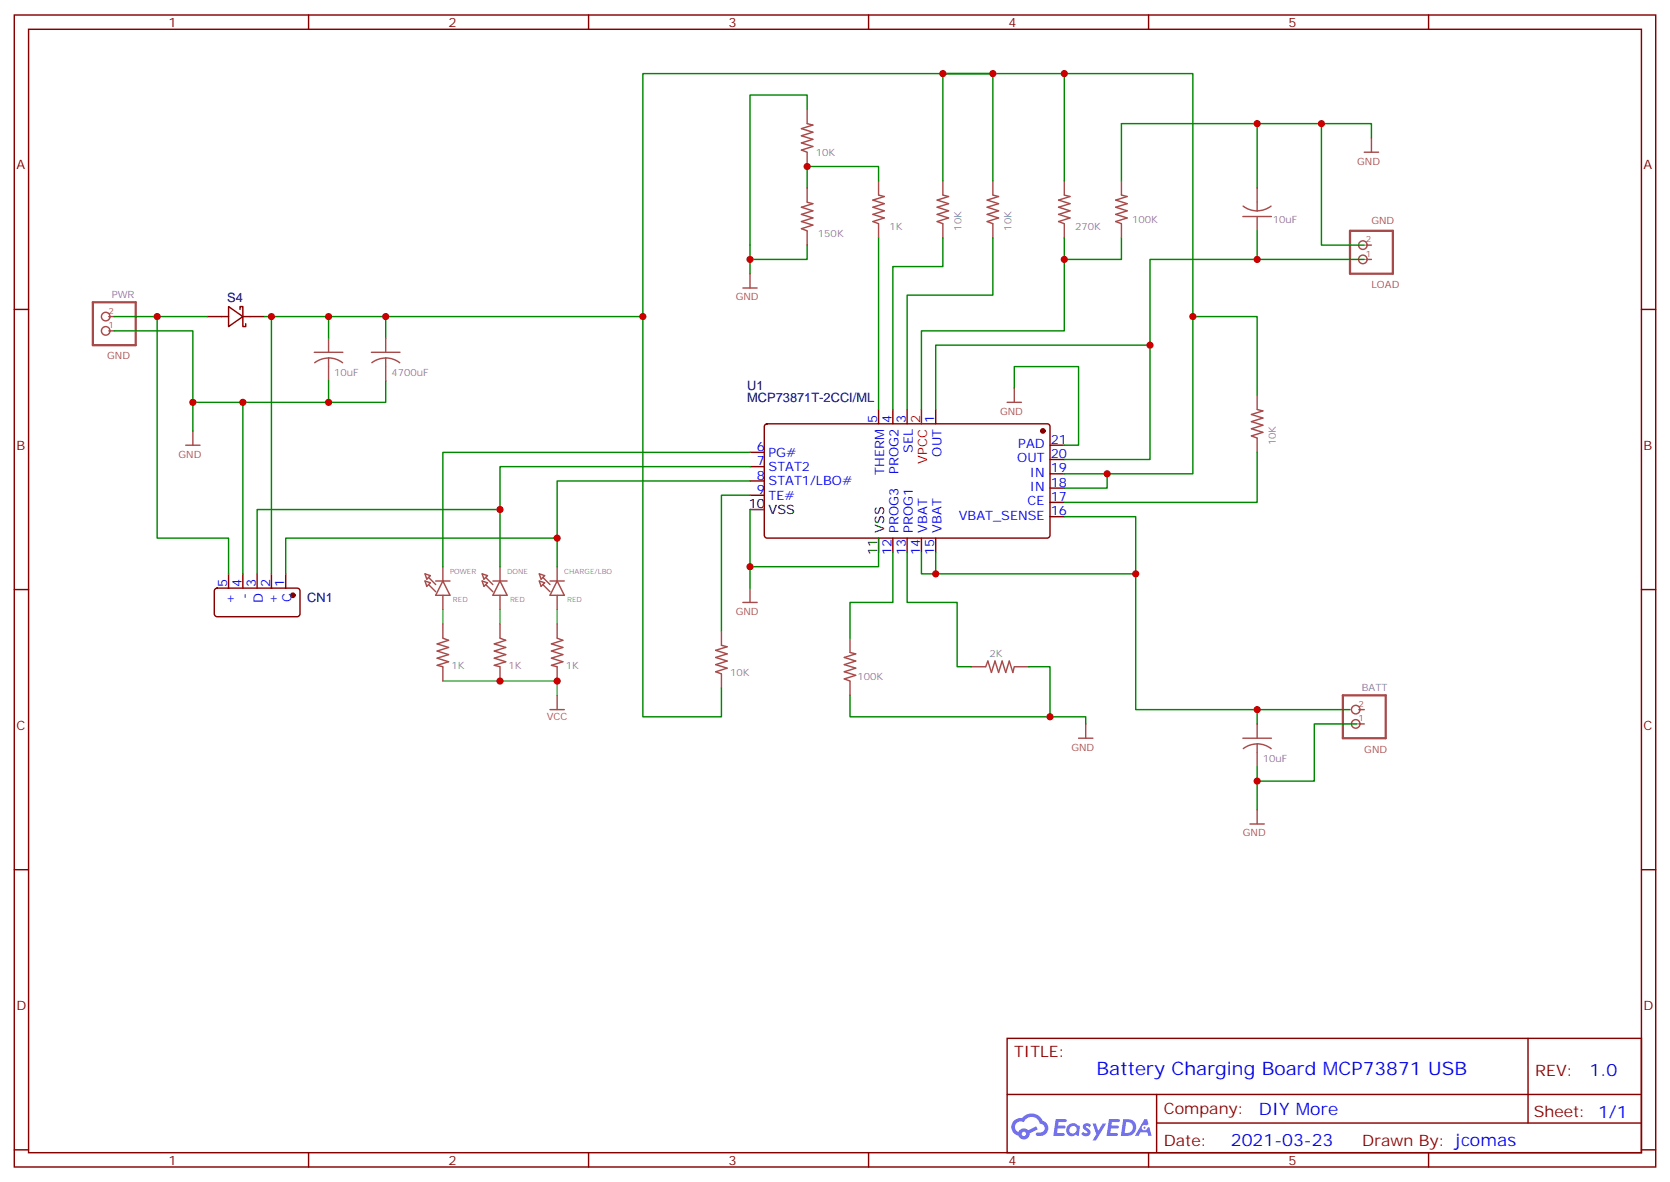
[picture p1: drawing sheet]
<svg xmlns="http://www.w3.org/2000/svg" width="412mm" height="292mm" viewBox="0 0 412 292" stroke-linecap="round" stroke-linejoin="round" font-family="sans-serif">
<g fill="none" stroke="#870000" stroke-width=".35">
<path d="M3.5 3.7h405.4v284.3h-405.4zM7.1 7.2h398.2v277.3h-398.2zM76.2 3.7v3.5M145.3 3.7v3.5M214.5 3.7v3.5M283.6 3.7v3.5M352.8 3.7v3.5M3.5 76.4h3.6M405.3 76.4h3.6M3.5 145.5h3.6M405.3 145.5h3.6M3.5 214.7h3.6"/>
<path d="M405.3 214.7h3.6M248.7 256.3h156.6v28.2h-156.6zM377.3 256.3v20.9M248.7 270.1h156.5M285.6 277.2h119.6M285.6 270.1v14.2M3.5 283.8h3.6M76.2 284.5v3.5M145.3 284.5v3.5M214.5 284.5v3.5M283.6 284.5v3.5M352.8 284.5v3.5"/>
<path d="M405.3 283.8h3.6"/>
</g>
<g fill="#5487ff">
<path d="M267.7 277.5a1.22 1.22 0 0 1 1.7 .2l-.4 .6a.47 .47 0 0 0-.3-.4 .47 .47 0 0 0-.5 .2v.1a1.3 1.3 0 0 1 1 1.7 1.39 1.39 0 0 1-2.2 0l.5-.6 .7 .5a.29 .29 0 0 0 .3-.3 .29 .29 0 0 0-.2-.3 1.04 1.04 0 0 1-.6-1.7z"/>
<path d="M260.7 276.2h2.4a.37 .37 0 0 1 .3 .4 .37 .37 0 0 1-.3 .4h-1.7l-.1 .8h1.5l.3 .4-.3 .4h-1.6l-.2 1.1 1.6-.1a.36 .36 0 0 1 .3 .4 .36 .36 0 0 1-.3 .4h-2.5z"/>
<path d="M273.8 276.2h2.4a.37 .37 0 0 1 .4 .4 .37 .37 0 0 1-.4 .4h-1.6l-.2 .8h1.6l.3 .4-.4 .4-1.6-.1-.1 1.1h1.5a.36 .36 0 0 1 .4 .4 .36 .36 0 0 1-.4 .4h-2.4z"/>
<path d="M282.6 276.2h.7l.3 1.3-.6 .3a.69 .69 0 0 0-1 .3 .69 .69 0 0 0 .4 .9 .69 .69 0 0 0 .9-.6l.5-.2 .6 2.2h-.8l-.2-.9h-1.8l-.5 .9h-.8z"/>
<path d="M269.8 277.3h.8l.6 1.8 1.1-1.8h.9l-2.6 4.2h-.8l.9-1.5z"/>
<path d="M277.4 276.2l-.6 4.2h1.3a2.11 2.11 0 0 0 2.5-2.1 2.11 2.11 0 0 0-2.5-2.1zM278.1 277a1.39 1.39 0 0 1 1.7 1.4 1.39 1.39 0 0 1-1.8 1.2h-.3z"/>
<path d="M263.7 277.8a1.47 1.47 0 0 0-.1 2.1 1.47 1.47 0 0 0 2.1 .1l.7 .4 .3-2.3-.2-.3h-.4a1.49 1.49 0 0 0-2.4 0zM264.4 278.2a.92 .92 0 0 1 1.5 .5 .92 .92 0 0 1-1.3 1.1 .9 .9 0 0 1-.2-1.6z"/>
<path d="M250.4 276.6a2.18 2.18 0 0 0 1.1 3.7 1.44 1.44 0 0 0 1.6 .9 1.44 1.44 0 0 0 1.2-1.4l2-1.1-.5-.7-1.9 1a1.47 1.47 0 0 0-2.4 .4 1.39 1.39 0 0 1-.7-1.9 1.39 1.39 0 0 1 2-.5 2.12 2.12 0 0 1 2.2-1.3 2.12 2.12 0 0 1 1.9 1.7 1.07 1.07 0 0 1 1.1 1 1.07 1.07 0 0 1-1 1.1h-.7a.43 .43 0 0 0-.5 .4 .43 .43 0 0 0 .4 .5 1.98 1.98 0 0 0 2.5-1.2 1.98 1.98 0 0 0-1.2-2.6 2.98 2.98 0 0 0-5.1-.6l-1.1 .1zM252.3 279.9a.55 .55 0 0 1 1.1 0 .55 .55 0 0 1-1.1 0z"/>
<circle cx="282.6" cy="278.3" r=".26"/>
</g>
<path d="M333.4 57h10.6v10.6h-10.6zM22.9 74.6h10.6v10.6h-10.6zM331.6 171.6h10.6v10.6h-10.6z" fill="none" stroke="#a64a4a" stroke-width=".56"/>
<g fill="none" stroke="#a64a4a" stroke-width=".35">
<path d="M199.3 27v3.5M199.3 30.5l1.4 .4-2.8 .9 2.8 .8-2.8 .9 2.8 .9-2.8 .9 2.8 .9-2.8 .8 1.4 .6v3.5M336.9 37.6h3.5M338.7 34v3.6M199.3 49.9l1.4 .4-2.8 .9 2.8 .8-2.8 .9 2.8 .9-2.8 .9 2.8 .9-2.8 .8 1.4 .6M199.3 46.4v3.5M199.3 57v3.5M217 48.2l1.4 .3-2.9 .9 2.9 .9-2.9 .9 2.9 .8-2.9 .9 2.9 .9-2.9 .9 1.5 .5M217 44.6v3.5M217 55.3v3.4M232.8 48.2l1.4 .3-2.8 .9 2.8 .9-2.8 .9 2.8 .8-2.8 .9 2.8 .9-2.8 .9 1.4 .5M232.8 44.6v3.5"/>
<path d="M232.8 55.3v3.4M245.2 48.2l1.4 .3-2.8 .9 2.8 .9-2.8 .9 2.8 .8-2.8 .9 2.8 .9-2.8 .9 1.4 .5M245.2 44.6v3.5M245.2 55.3v3.4M262.8 48.2l1.4 .3-2.8 .9 2.8 .9-2.8 .9 2.8 .8-2.8 .9 2.8 .9-2.8 .9 1.4 .5M262.8 44.6v3.5M262.8 55.3v3.4M276.9 48.2l1.4 .3-2.8 .9 2.8 .9-2.8 .9 2.8 .8-2.8 .9 2.8 .9-2.8 .9 1.4 .5M276.9 44.6v3.5M276.9 55.3v3.4M306.9 53.4h7.1M307 50.9l1.6 .9 1.8 .3"/>
<path d="M310.4 46.4v5.6M310.4 53.5v3.5M313.9 50.9l-1.6 .8-1.9 .3M26.9 78.1h1.3M183.4 71.1h3.6M185.2 67.6v3.5M337.3 64h1.4M337.3 60.5h1.4M26.9 81.7h1.3M77.6 87h7.1M81.1 88.3l1.9 .4 1.6 .8M81.1 88.4l-1.8 .3-1.6 .8"/>
<path d="M81.1 83.4v3.5M81.1 88.4v5.6M91.7 87h7.1M95.2 88.3l1.9 .4 1.6 .8M95.2 88.4l-1.8 .3-1.6 .8M95.2 83.4v3.5M95.2 88.4v5.6M248.7 99.3h3.5M250.5 95.8v3.5M310.4 97.5v3.5M45.9 109.9h3.5M47.6 106.4v3.5"/>
<path d="M310.4 108.2v3.5M310.4 101.1l1.5 .3-2.9 .9 2.9 .9-2.9 .9 2.9 .9-2.9 .8 2.9 .9-2.9 .9 1.4 .5M109.4 139.9v3.4M123.5 139.9v3.4M137.6 139.9v3.4M105 143.4l1.3 .4-.9 .9zM105 141.6l1.3 .5-.9 .9zM105.8 142.5l1.8 1.8M105.8 144.3l1.8 1.7M107.6 143.4h3.5M109.4 154v3.5l1.4 .5-2.9 .9 2.9 .9-2.9 .9 2.9 .9-2.9 .9 2.9 .8-2.9 .9 1.5 .4M109.4 147v3.5"/>
<path d="M109.4 143.4l1.7 3.5h-3.5zM119.1 143.4l1.3 .4-.9 .9zM119.1 141.6l1.3 .5-.9 .9zM119.9 142.5l1.8 1.8M119.9 144.3l1.8 1.7M121.7 143.4h3.5M123.5 154v3.5l1.4 .5-2.8 .9 2.8 .9-2.8 .9 2.8 .9-2.8 .9 2.8 .8-2.8 .9 1.4 .4M123.5 147v3.5M123.5 143.4l1.7 3.5h-3.5zM133.2 143.4l1.3 .4-.9 .9zM133.2 141.6l1.3 .5-.9 .9zM134.1 142.5l1.7 1.8"/>
<path d="M134.1 144.3l1.7 1.7M135.8 143.4h3.5M137.6 147v3.5M137.6 154v3.5l1.4 .5-2.8 .9 2.8 .9-2.8 .9 2.8 .9-2.8 .9 2.8 .8-2.8 .9 1.4 .4M137.6 143.4l1.7 3.5h-3.5zM178.2 159.3l1.4 .3-2.9 .9 2.9 .9-2.9 .9 2.9 .9-2.9 .8 2.9 .9-2.9 .9 1.5 .5M178.2 155.8v3.4M183.4 148.7h3.6M185.2 145.2v3.5M209.9 157.5v3.5M109.4 164.6v3.5M123.5 164.6v3.5"/>
<path d="M135.8 175.2h3.5M137.6 164.6v3.5M137.6 171.6v3.6M178.2 166.4v3.5M209.9 161l1.4 .4-2.8 .9 2.8 .9-2.8 .8 2.8 .9-2.8 .9 2.8 .9-2.8 .9 1.4 .5M209.9 168.2v3.4M239.9 164.6h3.5M243.4 164.6l.5-1.4 .9 2.8 .9-2.8 .9 2.8 .9-2.8 .9 2.8 .8-2.8 .9 2.8 .4-1.4M250.5 164.6h3.5M268.1 178.7v3.5M310.4 178.7v3.5M335.5 178.7h1.4"/>
<path d="M335.5 175.2h1.4M266.3 182.2h3.6M306.9 182.2h7.1M310.4 183.6l1.9 .3 1.6 .9M310.4 183.6l-1.8 .3-1.6 .9M310.4 183.6v5.7M310.4 199.8v3.6M308.7 203.4h3.5"/>
<circle cx="26.1" cy="78.1" r="1.06"/>
<circle cx="336.5" cy="64" r="1.06"/>
<circle cx="336.5" cy="60.5" r="1.06"/>
<circle cx="26.1" cy="81.7" r="1.06"/>
<circle cx="334.8" cy="175.2" r="1.06"/>
<circle cx="334.8" cy="178.7" r="1.06"/>
</g>
<g fill="none" stroke="#870000" stroke-width=".35">
<path d="M51.2 78.1h5.2M56.4 75.7l3.6 2.4-3.6 2.5zM59.3 76.4v-.7h.7v4.9h.7v-.7M60 78.1h5.3M185.2 111.7h3.5M185.2 115.2h3.5M185.2 118.7h3.5M189 104.8l.4-.2h69.2a.71 .71 0 0 1 .7 .7v26.8a.76 .76 0 0 1-.7 .7h-69.2a.76 .76 0 0 1-.7-.7v-26.8zM217 101.1v3.5M220.5 101.1v3.5M224 101.1v3.5M231.1 101.1v3.5"/>
<path d="M259.3 116.9h3.5M259.3 113.4h3.5M259.3 109.9h3.5M185.2 122.2h3.5M220.5 132.8v3.5M224 132.8v3.5M227.5 132.8v3.5M231.1 132.8v3.5M259.3 127.5h3.5M259.3 124h3.5M259.3 120.5h3.5M53.2 145.4l.4-.2h19.8a.71 .71 0 0 1 .7 .7v5.6a.76 .76 0 0 1-.7 .7h-19.8a.76 .76 0 0 1-.7-.7v-5.6z"/>
<path d="M56.4 141.6v3.6M60 141.6v3.6M63.5 141.6v3.6M67 141.6v3.6M70.6 141.6v3.6"/>
</g>
<g fill="none" stroke="#008700" stroke-width=".35">
<path d="M232.8 18.2h30v26.4M245.2 18.2h-86.5v59.9M262.8 18.2h31.8v98.7h-31.8M199.3 27v-3.5h-14.1v40.5h14.1v-3.5M310.4 30.5h-33.5v14.1M326.3 30.5h12.4v3.5M217 44.6v-3.5h-17.7v5.3M217 58.7v42.4M232.8 44.6v-26.4h12.4v26.4M232.8 58.7v7.1h-12.3v35.3M245.2 58.7v14.1h-21.2v28.3M262.8 58.7v5.3h14.1v-5.3"/>
<path d="M310.4 46.4v-15.9h15.9v30h10.6M310.4 57v7M28.2 78.1h23M38.8 78.1v54.7h17.6v8.8M65.3 78.1h15.8v5.3M67 78.1v63.5M81.1 78.1h14.1v5.3M95.2 78.1h63.5v98.8h19.5v-7M185.2 64v3.6M262.8 64v17.7h-35.3v19.4M294.6 78.1h15.8v19.4M336.9 64h-52.9v49.4h-21.2"/>
<path d="M28.2 81.7h19.4v24.7M60 99.3v42.3M81.1 94v5.3h-33.5M95.2 94v5.3h-14.1M250.5 95.8v-5.3h15.8v19.4h-3.5M284 85.2h-52.9v15.9M185.2 118.7h-47.6v21.2M185.2 115.2h-61.7v24.7M185.2 111.7h-75.8v28.2M273.4 116.9v3.6h-10.6M310.4 111.7v12.3h-47.6M123.5 125.8h-60v15.8"/>
<path d="M137.6 132.8h-67v8.8M185.2 122.2h-7v33.6M185.2 125.8v14.1M217 136.3v3.6h-31.8v5.3M220.5 136.3v12.4h-10.6v8.8M224 136.3v12.4h12.4v15.9h3.5M227.5 136.3v5.3h3.6M231.1 136.3v5.3h49.4M262.8 127.5h17.7v47.7h52.9M209.9 171.6v5.3h58.2v1.8M254 164.6h5.3v12.3M310.4 175.2v3.5"/>
<path d="M335.1 178.7h-10.5v14.1h-14.2v7M310.4 189.3v3.5"/>
</g>
<g fill="#870000" stroke="#870000" stroke-width=".35">
<circle cx="72.3" cy="146.9" r=".53"/>
<circle cx="257.5" cy="106.4" r=".53"/>
</g>
<path d="M109.4 150.5v3.5M123.5 150.5v3.5M137.6 150.5v3.5M109.4 168.1h28.2v3.5" fill="none" stroke="#4aa64a" stroke-width=".35"/>
<path d="M227.5 101.1v3.5" fill="none" stroke="#f00" stroke-width=".35"/>
<path d="M185.2 125.8h3.5M217 132.8v3.5" fill="none" stroke="#000" stroke-width=".35"/>
<g fill="#c00">
<circle cx="81.1" cy="78.1" r=".88"/>
<circle cx="47.6" cy="99.3" r=".88"/>
<circle cx="81.1" cy="99.3" r=".88"/>
<circle cx="60" cy="99.3" r=".88"/>
<circle cx="38.8" cy="78.1" r=".88"/>
<circle cx="67" cy="78.1" r=".88"/>
<circle cx="137.6" cy="168.1" r=".88"/>
<circle cx="123.5" cy="168.1" r=".88"/>
<circle cx="310.4" cy="64" r=".88"/>
<circle cx="259.3" cy="176.9" r=".88"/>
<circle cx="280.5" cy="141.6" r=".88"/>
<circle cx="231.1" cy="141.6" r=".88"/>
<circle cx="185.2" cy="139.9" r=".88"/>
<circle cx="123.5" cy="125.8" r=".88"/>
<circle cx="137.6" cy="132.8" r=".88"/>
<circle cx="310.4" cy="175.2" r=".88"/>
<circle cx="310.4" cy="192.8" r=".88"/>
<circle cx="326.3" cy="30.5" r=".88"/>
<circle cx="310.4" cy="30.5" r=".88"/>
<circle cx="262.8" cy="64" r=".88"/>
<circle cx="232.8" cy="18.2" r=".88"/>
<circle cx="245.2" cy="18.2" r=".88"/>
<circle cx="199.3" cy="41.1" r=".88"/>
<circle cx="185.2" cy="64" r=".88"/>
<circle cx="95.3" cy="78.1" r=".88"/>
<circle cx="158.8" cy="78.1" r=".88"/>
<circle cx="284" cy="85.2" r=".88"/>
<circle cx="262.8" cy="18.2" r=".88"/>
<circle cx="273.4" cy="116.9" r=".88"/>
<circle cx="294.6" cy="78.1" r=".88"/>
</g>
<text font-size="4.6" fill="#00f" x="270.8" y="265.3">Battery Charging Board MCP73871 USB</text>
<g font-size="4.2" fill="#00f">
<text x="392.5" y="265.6">1.0</text>
<text x="310.9" y="275.1">DIY More</text>
<text x="304" y="282.9">2021-03-23</text>
</g>
<g font-size="3.9" fill="#800">
<text x="250.5" y="260.9">TITLE:</text>
<text x="379.1" y="265.6">REV:</text>
<text x="287.4" y="275.1">Company:</text>
<text x="378.7" y="275.7">Sheet: 1/1</text>
<text x="287.4" y="282.8">Date:</text>
<text x="336.4" y="282.8">Drawn By: jcomas</text>
</g>
<g font-size="3.2" fill="#800">
<text x="41.6" y="6.7">1</text>
<text x="110.8" y="6.7">2</text>
<text x="179.9" y="6.7">3</text>
<text x="249.1" y="6.7">4</text>
<text x="318.2" y="6.7">5</text>
<text x="4.1" y="41.8">A</text>
<text x="405.9" y="41.8">A</text>
<text x="4.1" y="110.9">B</text>
<text x="405.9" y="110.9">B</text>
<text x="4.1" y="180.1">C</text>
<text x="405.9" y="180.1">C</text>
<text x="4.1" y="249.2">D</text>
<text x="405.9" y="249.2">D</text>
<text x="41.6" y="287.5">1</text>
<text x="110.8" y="287.5">2</text>
<text x="179.9" y="287.5">3</text>
<text x="249.1" y="287.5">4</text>
<text x="318.2" y="287.5">5</text>
</g>
<g font-size="3.2" fill="#000080">
<text x="56.1" y="74.6">S4</text>
<text x="184.5" y="99.3">MCP73871T-2CCI/ML</text>
<text x="184.5" y="96.4">U1</text>
<text x="75.8" y="148.7">CN1</text>
</g>
<g font-size="3.2" fill="#00f">
<text x="216.6" y="104.4" transform="rotate(-90 216.6 104.4)">5</text>
<text x="220.1" y="104.4" transform="rotate(-90 220.1 104.4)">4</text>
<text x="223.7" y="104.4" transform="rotate(-90 223.7 104.4)">3</text>
<text x="230.7" y="104.4" transform="rotate(-90 230.7 104.4)">1</text>
<text x="186.9" y="111.3">6</text>
<text x="189.8" y="112.7">PG#</text>
<text x="225.4" y="111.8" transform="rotate(-90 225.4 111.8)">SEL</text>
<text x="232.5" y="112.7" transform="rotate(-90 232.5 112.7)">OUT</text>
<text x="251.5" y="110.6">PAD</text>
<text x="259.5" y="113.1">20</text>
<text x="259.5" y="109.5">21</text>
<text x="186.9" y="114.8">7</text>
<text x="186.9" y="118.4">8</text>
<text x="189.8" y="116.2">STAT2</text>
<text x="189.8" y="119.8">STAT1/LBO#</text>
<text x="218.4" y="117.1" transform="rotate(-90 218.4 117.1)">THERM</text>
<text x="221.9" y="117" transform="rotate(-90 221.9 117)">PROG2</text>
<text x="251.2" y="114.1">OUT</text>
<text x="254.3" y="117.7">IN</text>
<text x="259.5" y="116.6">19</text>
<text x="186.9" y="121.9">9</text>
<text x="189.8" y="123.3">TE#</text>
<text x="253.8" y="124.7">CE</text>
<text x="254.3" y="121.2">IN</text>
<text x="259.5" y="123.6">17</text>
<text x="259.5" y="120.1">18</text>
<text x="221.9" y="131.5" transform="rotate(-90 221.9 131.5)">PROG3</text>
<text x="225.4" y="131.5" transform="rotate(-90 225.4 131.5)">PROG1</text>
<text x="229" y="131.5" transform="rotate(-90 229 131.5)">VBAT</text>
<text x="232.5" y="131.5" transform="rotate(-90 232.5 131.5)">VBAT</text>
<text x="236.8" y="128.2">VBAT_SENSE</text>
<text x="259.5" y="127.2">16</text>
<text x="220.1" y="137" transform="rotate(-90 220.1 137)">12</text>
<text x="223.7" y="137" transform="rotate(-90 223.7 137)">13</text>
<text x="227.2" y="137" transform="rotate(-90 227.2 137)">14</text>
<text x="230.7" y="137" transform="rotate(-90 230.7 137)">15</text>
<text x="56.1" y="145" transform="rotate(-90 56.1 145)">5</text>
<text x="57.9" y="149.1" transform="rotate(-90 57.9 149.1)">+</text>
<text x="59.6" y="145" transform="rotate(-90 59.6 145)">4</text>
<text x="61.4" y="147.9" transform="rotate(-90 61.4 147.9)">-</text>
<text x="63.1" y="145" transform="rotate(-90 63.1 145)">3</text>
<text x="64.9" y="148.9" transform="rotate(-90 64.9 148.9)">D</text>
<text x="66.7" y="145" transform="rotate(-90 66.7 145)">2</text>
<text x="68.4" y="149.1" transform="rotate(-90 68.4 149.1)">+</text>
<text x="70.2" y="145" transform="rotate(-90 70.2 145)">1</text>
<text x="72" y="148.7" transform="rotate(-90 72 148.7)">C</text>
</g>
<g font-size="3.2" fill="#f00">
<text x="227.2" y="104.4" transform="rotate(-90 227.2 104.4)">2</text>
<text x="229" y="114.4" transform="rotate(-90 229 114.4)">VPCC</text>
</g>
<g font-size="3.2">
<text x="184.9" y="125.4">10</text>
<text x="189.8" y="126.8">VSS</text>
<text x="218.4" y="131.5" transform="rotate(-90 218.4 131.5)">VSS</text>
<text x="216.6" y="137" transform="rotate(-90 216.6 137)">11</text>
</g>
<g font-size="2.5" fill="#838383">
<text x="201.4" y="38.4">10K</text>
<text x="202" y="58.5">150K</text>
<text x="219.6" y="56.7">1K</text>
<text x="237.4" y="57" transform="rotate(-90 237.4 57)">10K</text>
<text x="249.8" y="57" transform="rotate(-90 249.8 57)">10K</text>
<text x="265.5" y="56.7">270K</text>
<text x="279.6" y="55">100K</text>
<text x="314.3" y="54.9">10uF</text>
<text x="27.6" y="73.6">PWR</text>
<text x="82.5" y="92.8">10uF</text>
<text x="96.7" y="92.8">4700uF</text>
<text x="315" y="109.9" transform="rotate(-90 315 109.9)">10K</text>
<text x="111.5" y="165">1K</text>
<text x="125.6" y="165">1K</text>
<text x="139.7" y="165">1K</text>
<text x="180.3" y="166.8">10K</text>
<text x="211.8" y="167.8">100K</text>
<text x="244.4" y="162.1">2K</text>
<text x="336.3" y="170.6">BATT</text>
<text x="311.9" y="188">10uF</text>
</g>
<g font-size="2.5" fill="#a54b4b">
<text x="335.1" y="40.6">GND</text>
<text x="338.7" y="55.2">GND</text>
<text x="338.7" y="71.1">LOAD</text>
<text x="181.7" y="74.1">GND</text>
<text x="26.5" y="88.7">GND</text>
<text x="246.9" y="102.3">GND</text>
<text x="44.1" y="112.9">GND</text>
<text x="181.7" y="151.7">GND</text>
<text x="135" y="177.8">VCC</text>
<text x="264.6" y="185.2">GND</text>
<text x="336.9" y="185.7">GND</text>
<text x="306.9" y="206.4">GND</text>
</g>
<g font-size="2.1" fill="#a54b4b">
<text x="337.3" y="59.8">2</text>
<text x="337.3" y="63.3">1</text>
<text x="26.8" y="77.4">2</text>
<text x="26.8" y="81">1</text>
<text x="335.5" y="178">1</text>
<text x="335.5" y="174.5">2</text>
</g>
<g font-size="1.8" fill="#838383">
<text x="111.1" y="141.6">POWER</text>
<text x="125.2" y="141.6">DONE</text>
<text x="139.3" y="141.6">CHARGE/LBO</text>
<text x="111.8" y="148.7">RED</text>
<text x="125.9" y="148.7">RED</text>
<text x="140.1" y="148.7">RED</text>
</g>
</svg>
